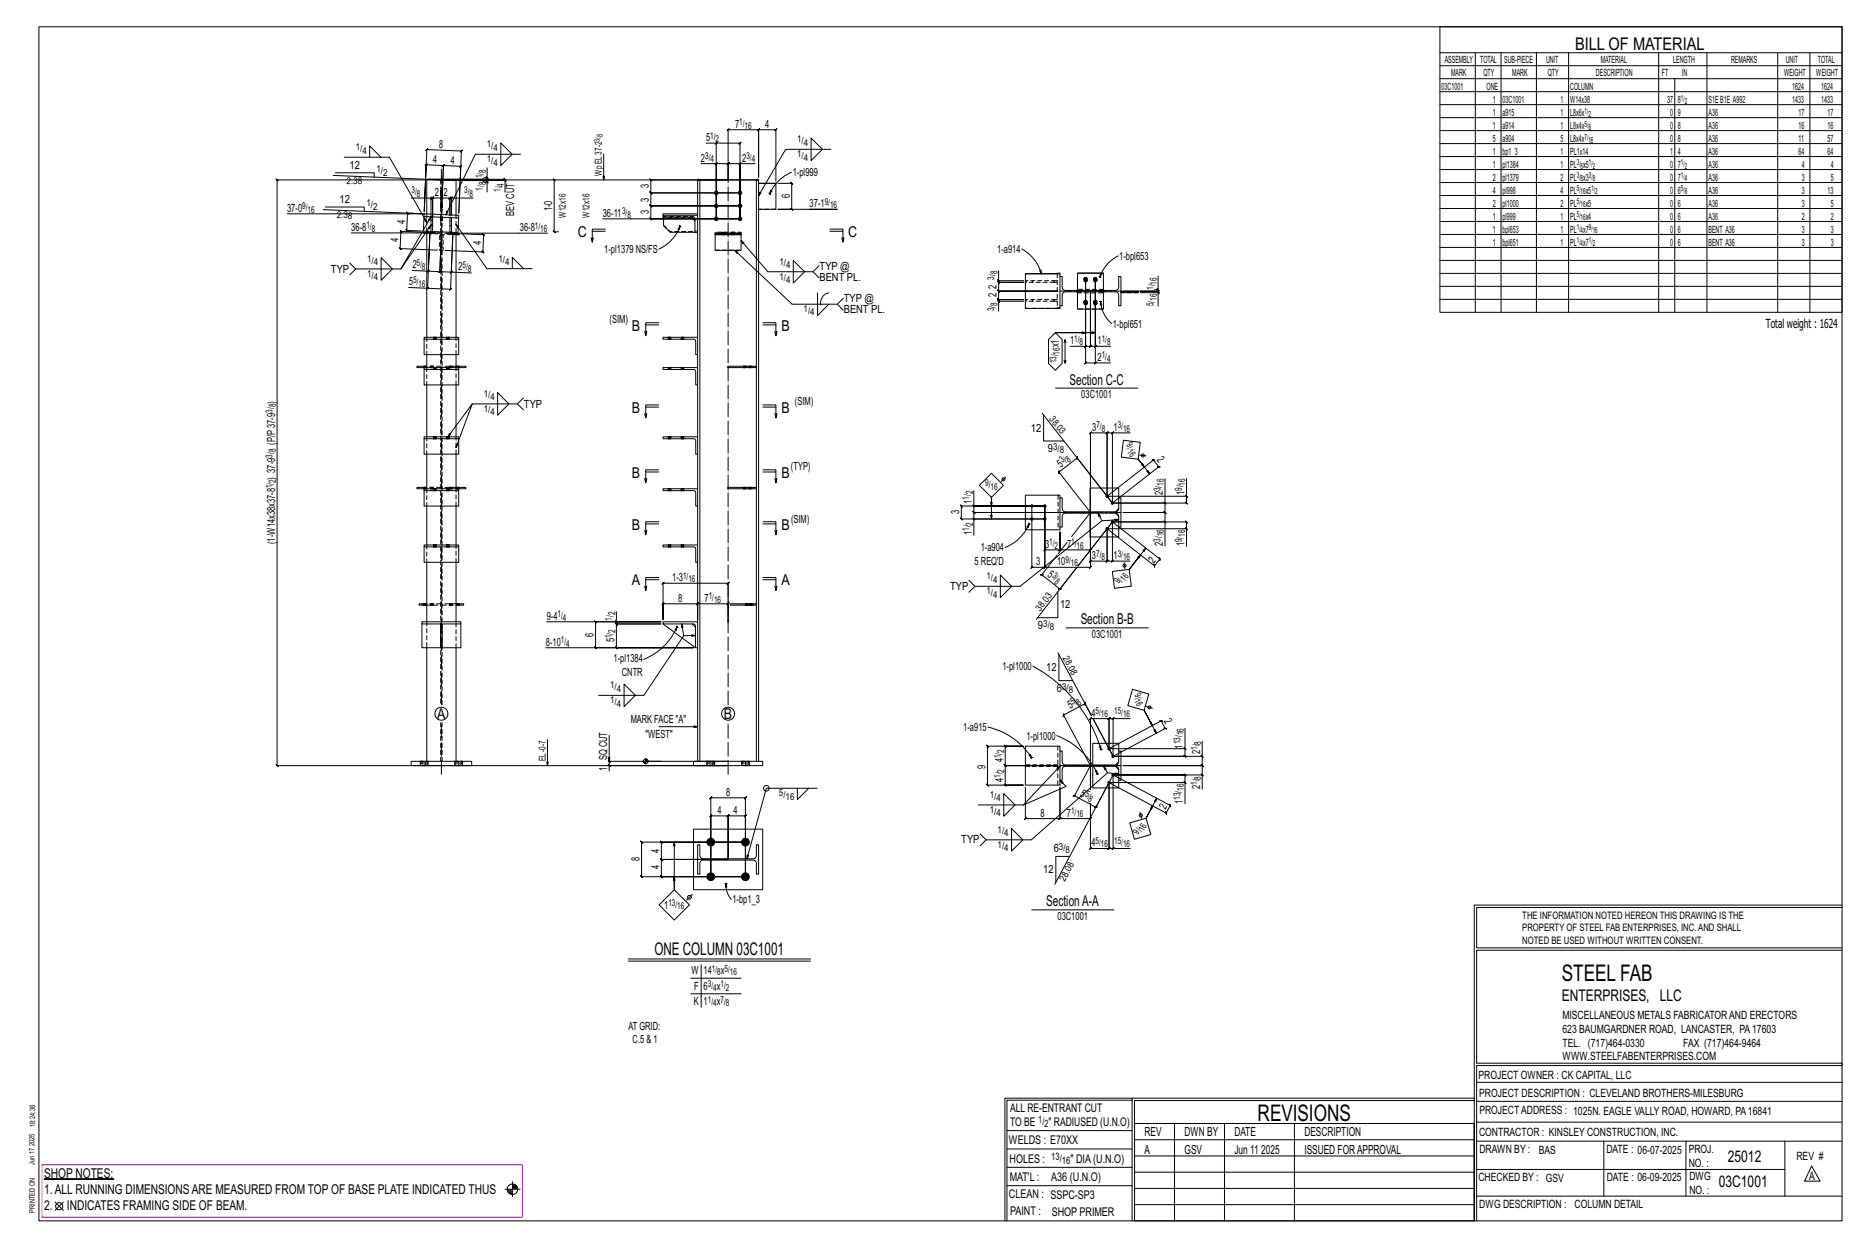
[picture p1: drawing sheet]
<svg xmlns="http://www.w3.org/2000/svg" width="914mm" height="610mm" viewBox="0 0 914 610" stroke-linecap="round" stroke-linejoin="round" font-family="sans-serif">
<g fill="#000" stroke="#000" stroke-width=".49">
<path d="M353 114h2zM358 114h2zM22 577h34z"/>
<circle cx="351" cy="94" r=".9"/>
<circle cx="362" cy="94" r=".9"/>
<circle cx="351" cy="107" r=".9"/>
<circle cx="351" cy="101" r=".9"/>
<circle cx="362" cy="101" r=".9"/>
<circle cx="362" cy="107" r=".9"/>
<circle cx="532" cy="137" r="1"/>
<circle cx="536" cy="137" r="1"/>
<circle cx="532" cy="148" r="1"/>
<circle cx="536" cy="148" r="1"/>
<circle cx="505" cy="254" r=".6"/>
<circle cx="505" cy="248" r=".6"/>
<circle cx="511" cy="248" r=".6"/>
<circle cx="511" cy="254" r=".6"/>
<circle cx="542" cy="243" r=".6"/>
<circle cx="542" cy="259" r=".6"/>
<circle cx="545" cy="246" r=".6"/>
<circle cx="545" cy="255" r=".6"/>
<circle cx="543" cy="366" r=".6"/>
<circle cx="545" cy="370" r=".6"/>
<circle cx="545" cy="379" r=".6"/>
<circle cx="543" cy="383" r=".6"/>
<circle cx="348" cy="412" r="1.9"/>
<circle cx="365" cy="412" r="1.9"/>
<circle cx="348" cy="429" r="1.9"/>
<circle cx="365" cy="429" r="1.9"/>
</g>
<g fill="none" stroke="#000" stroke-width=".49">
<path d="M19 13h883v584h-883zM705 13h197v140h-197zM705 26h197M705 32h197M705 39h197M722 26v127M735 26v127M752 26v127M768 26v127M812 26v127M820 39v114M836 26v127"/>
<path d="M870 26v127M886 26v127M705 45h197M705 51h197M705 58h197M169 77h22l18 32M181 77v-6l5 6M245 70l6 5-6 6zM255 75h-22l-15 30M296 75v13M346 70h5v37v-27h-8M350 71l1-1z"/>
<path d="M351 70h11v1l1-1h-1v37v-27h8M397 68l6 5-6 6zM407 73h-22l-14 23M705 64h197M705 70h197M705 77h197M163 86l53 2M164 85h19v2M201 97h10v9l-15 26 15-22-1 2v-1l1-1v3h1v-3M211 97h-1l1-1zM211 97h1h-1l1-1v1v9v-9h-1l1-1v1h4l1-1-1 1v8l1-24h1h-1h-8v-1l-1 1h1l-1 23 1-31-1 1 1-1 17 1h-1l1-1v1l-1 30 1-23-1 1 1-1h-9h1h-1l-1 24v-8l1-1-1 1h4l1-1-1 1v8v-8l1-1-1 1h1M216 95h.1"/>
<path d="M216 94h.1M216 100h.1M221 97l1-1zM232 97h-11v8M238 89l1 1zM238 86l1 1zM238 87v1l1 1-1-1h-20h20l1 1-1-1v1M238 82v5h-1l-1 1h-26h37v-1l1 1h-1M247 88l1 1zM247 94v-6h-23h12l1 1h1v5M271 88l1 1zM271 88v25l1 1-1-1h2"/>
<path d="M341 88h2v284M341 88h30v284M341 88v17M343 88h27v91M351 80l-1 1 1-1zM351 80h5v1l1-1h-1v8M356 88h-220h-1l1 1v-1v287l-1-1 1 1h220h-58v2M356 88h-37h-1l1 1v-1v6h-1l1 1v-1h43h-43h-1l1 1v-1v7l-1-1 1 1h43h-43l-1-1 1 1v6h-1l1 1v-1h43h-67M356 81v-18v1l1-1h-1h15v1l1-1h-1v24v-24v1l1-1h-1h9l-1 1 1-1v26M362 80h1l-1 1zM362 80h-6h1l-1 1v-1v8M370 88h1"/>
<path d="M371 90h9v12h-9M371 90h9M376 94l1 1M377 95h.1M377 93h1l-1 2zM381 90h7l-1-1 1 1v12h-1l1 1v-1h-7h29h-14M387 84a20 20 0 0 0-10 11M705 83h197M705 89h197M705 96h197M158 103l50 2h-67M159 101h19v2"/>
<path d="M172 114h44M206 114l-10-1 1 1-1-1v9l-1-1 1 1h18M207 105l-8-1 1 1-1-1v9v-1l1 1h-1h7M208 106l-1 7h4M208 105h17l-1 2-16-1zM209 105v-17h14v17M209 114h-2h2M209 113v52M209 114h.1M211 106h1v4h-1zM211 114h.1M212 114h.1"/>
<path d="M212 113l8 1M216 102h.1M216 108h.1M216 106h.1M216 114l-1 19 1-1-1 1h-5M216 114l-1 19 1-1-1 1h6M218 114h50M220 106h1v4h-1zM220 110v4h1v-4M221 115h.1M221 114h.1M223 115h.1"/>
<path d="M223 114h.1M223 114h2v1h-2M223 114v51M223 110l15 21h22M224 107v7h-3M226 114l11 1-1-1 1 1-1 8 1 1-1-1h-18M289 116l1 2M290 113h6M296 112h-6v6v-2M325 105h16v9h-1v-6v-1h-15zM325 107v3l3 4h12M332 110l1 1"/>
<path d="M333 111v1h-1zM333 111a20 20 0 0 1-10 11M333 111h.1M339 107l1 1M341 105h-16M341 114v51M350 114h13v1h-13zM350 114h13M350 115v7h13v-7M353 114h2M358 114h1M363 118l13 15h22l3-3"/>
<path d="M406 112h7v6v-2M406 113h7M412 116l1 2M705 102h197M705 108h197M705 115h197M171 129l3 3h22M174 132l-3 3M187 126l5 6-5 5zM202 132l8 1v-19l-1 27h-9M209 133l1-1zM220 134l1-1z"/>
<path d="M231 134l-10-1 1-19-1 28v-1l-1 1h1l-12-1M251 131v-5l5 5M360 122l28 27h22l3-3M388 127l6 6-6 5zM398 133l3 3M488 137l1 1zM489 132v5h12M489 137v1h-1l1 1v-1h12h-12h-1l1 1v-1v4h-1l1 1v-1h29h-29h-1l1 1v-1v5l-1-1 1 1h12h-12l-1-1 1 1M500 122a20 20 0 0 1 10 12M502 134h17M509 132h1v2zM519 135h1v6l2 1h25l1-1v-6h1v15h-1l-1-6-1-1h-25l-1 1v6h-1z"/>
<path d="M519 135v-1h-17v17h17v-1M527 134h13M538 135v1M538 136h1M539 134l-1 2zM547 125a18 18 0 0 0-9 11M567 135v7h-2h-15M705 121h197M705 127h197M705 134h197M209 142l1-1zM316 159h6"/>
<path d="M322 158h-6v6l1-2M373 158h7v6v-2M373 159h7M400 143v11l6-5M406 143a5 5 0 0 0-4 6M410 149l3 3M488 147l1 1zM501 147h-12v5M527 142h.1M527 143h.1M527 143v8h13v-8M527 142v-8h13v8"/>
<path d="M529 142h.1M529 143h.1M538 147l1 1M539 148v1zM539 148a16 16 0 0 0 5 10M539 148h.1M539 142h.1M539 143h.1M540 142h.1M540 143h.1M549 143h8h-8zM549 143h8"/>
<path d="M558 143h9v7M566 143l1 1zM566 141l1 1zM567 142v1l-1-1 1 1h-9h9l-1-1 1 1M705 140h197M705 146h197M208 179h.1M208 180h.1M208 165h17v1h-17zM208 180h17v1h-17zM208 166v8h17v-8M209 179h.1"/>
<path d="M209 180h.1M209 179h-5v1h4M209 174v6M211 179h.1M211 180h.1M212 179h.1M212 180h.1M212 165h.1M212 166h.1M213 165h.1M213 166h.1M213 180h.1"/>
<path d="M219 165h.1M219 166h.1M219 180h.1M220 165h.1M220 166h.1M220 180h.1M220 179h.1M221 179h.1M221 180h.1M223 179h5v1h-3M223 174v6M223 179h.1"/>
<path d="M223 180h.1M225 179h.1M225 180h.1M316 162v2M325 165h16v9v-7l-1-1h-15zM325 180h16v8v-6l-1-1h-15zM327 165h.1M327 166h.1M327 180h.1M328 165h.1M328 166h.1M328 180h.1"/>
<path d="M333 165h.1M333 166h.1M333 180h.1M335 165h.1M335 166h.1M335 180h.1M341 174v6M356 179h14v1h-14zM364 179h.1M364 180h.1M365 179h.1M365 180h.1"/>
<path d="M367 179h.1M367 180h.1M368 179h.1M368 180h.1M370 180v58M379 162l1 2M513 166l4-3 3 3v12l-3 3-4-3zM521 168v-2l1 2M521 176v2M521 166v12l1-2M524 169h7v-32v41l1-1-1 1h5M531 169h3l-1 1 1-1v-27v27l-1 1 1-1h2"/>
<path d="M531 163h-14h19M532 169l-1 1zM536 178l1-1zM537 169l-1 1zM544 169h-8v-32v41h8M208 181v7h17v-7M209 188v26M212 181h.1M213 181h.1M219 181h.1M220 181h.1M223 188v26"/>
<path d="M244 192l5 6-5 5zM253 198l3 3M256 195l-3 3h-22M316 199h6M322 198h-6v6l1-2M327 181h.1M328 181h.1M333 181h.1M335 181h.1M341 188v26M373 198h7v6v-2M373 199h7"/>
<path d="M517 190h40M208 214h17v1h-17zM208 215v7h17v-7M212 214h.1M212 215h.1M213 214h.1M213 215h.1M219 214h.1M219 215h.1M219 214l12-16-8 21M220 214h.1M220 215h.1"/>
<path d="M316 202v2M325 214h16v8v-6l-1-1h-15zM327 214h.1M327 215h.1M328 214h.1M328 215h.1M333 214h.1M333 215h.1M335 214h.1M335 215h.1M379 202l1 2M510 202l35 44"/>
<path d="M511 203v13h10M545 212v-1l-1 1zM545 212h-3v-1l-1 1h1v31l23-18h-1h1l2 3h1h-1l-22 18M550 215l8 1-1 9-8-1zM553 212h-8v34h25v-12M208 238h.1M208 239h.1M208 239h17v1h-17zM209 238h.1M209 239h.1M209 238h-5v1h4M209 222v17"/>
<path d="M211 238h.1M211 239h.1M212 238h.1M212 239h.1M213 239h.1M219 239h.1M220 239h.1M220 238h.1M221 238h.1M221 239h.1M223 238h5v1h-3M223 222v17"/>
<path d="M223 238h.1M223 239h.1M225 238h.1M225 239h.1M316 234v2M316 231h6M322 230h-6v6l1-2M325 239h16v9v-7l-1-1h-15zM327 239h.1M328 239h.1M333 239h.1M335 239h.1"/>
<path d="M341 222v17M356 238h14v1h-14zM364 238h.1M364 239h.1M365 238h.1M365 239h.1M367 238h.1M367 239h.1M368 238h.1M368 239h.1M370 239v56M373 230h7v6v-2"/>
<path d="M373 231h7M379 234l1 2M485 232l6 5-6 6-6-6zM492 233l-2 3M558 223h3M560 229l-3-4 6 7M581 234v9h-39v-31v-1l-1 1h1h-8v-1l-1 1h1v39M208 240v8h17v-8M209 248v19M212 240h.1M213 240h.1M219 240h.1"/>
<path d="M220 240h.1M223 248v19M316 259v3M316 256h6M322 255h-6v7l1-3M327 240h.1M328 240h.1M333 240h.1M335 240h.1M341 248v19M373 255h7v7v-3M373 256h7"/>
<path d="M379 259l1 3M476 253l1 1zM476 247l1 1zM477 240v8h34h-40l-1-1 1 1v6l-1-1 1 1h40h-34v8M477 248v3l-1-1 1 1h57M485 248v-5v11M503 256h1M504 256l-1 2zM504 256a21 21 0 0 1-12 12M504 256v1M505 248v30l1-1-1 1h6l1-1-1 1v-30M511 248v21v1l1-1h-1h8l-1 1 1-1v-9v9l-1 1 1-1h15l-1 1 1-1v-18v27v-1l-1 1h1h-23l1-1-1 1z"/>
<path d="M519 244h1v5l2 1h25l1-1v-5h1v14h-1l-1-6-1-1h-25l-1 2v5h-1zM519 244v-2h-17v17h17v-1M534 251v12h14v-5M534 251v24h-1l1-1v1h8h-1l1-1v1v-16h39v8M534 251h-57l-1-1 1 1v3M537 251l2 4M545 246l-18-22v-1v2v-1l-9 7v-1v2v-1l16 20-9 12M546 251l2 2M548 254l-9 1-40 32h-22l-3-3M548 244v-5h-14v11M548 249l-2 1M570 246l1 1z"/>
<path d="M570 255l1 1zM570 246v5v-1l1 1h-1h-20h20v-1l1 1h-1v4M580 242l1 1zM580 258l1 1zM581 243v3h-1l1 1v-1h-36M581 259v-4v1l-1-1h1h-36l-10 13 10-13h25v12M208 267h17v1h-17zM208 268v7h17v-7M209 275v29M212 267h.1M212 268h.1M213 267h.1"/>
<path d="M213 268h.1M219 267h.1M219 268h.1M220 267h.1M220 268h.1M223 275v29M325 267h16v8v-6l-1-1h-15zM327 267h.1M327 268h.1M328 267h.1M328 268h.1M333 267h.1"/>
<path d="M333 268h.1M335 267h.1M335 268h.1M341 275v29M517 272l-7 9h-1h2h-1l9 7h-1h2h-1l8-10-20 25M522 265l-4 6M535 268l-7 9M544 275l1-1zM545 280l8-1 1 8-8 1zM545 275h-3v-1l-1 1h1v-16l23 18v1v-2v1l3-4v1v-1l-23-18v20h8M550 275l1 3M561 268l-8 11 5-8"/>
<path d="M207 295h.1M207 296h.1M208 295h.1M208 296h.1M209 295h-4v1h4M211 295h.1M211 296h.1M212 295h.1M212 296h.1M220 295h.1M220 296h.1M221 295h.1"/>
<path d="M221 296h.1M223 295h4v1h-4M224 295h.1M224 296h.1M225 295h.1M225 296h.1M302 299v5h22h-56M316 287v2M316 284h6M322 283h-6v6l1-2M325 285l-1 1 1-1h31v1l1-1h-1v19v-9h1l-1 1v-1h-15h1l-1 1v-1v8v-8h1l-1 1v-1h-16l-1 1 1-1v8zM358 295h12v1h-12z"/>
<path d="M365 295h.1M365 296h.1M366 295h.1M366 296h.1M367 295h.1M367 296h.1M368 295h.1M368 296h.1M370 296v76M373 283h7v6v-2M373 284h7M379 287l1 2"/>
<path d="M477 287l-3 3M490 281l5 6-5 5zM518 290v12h-10M207 304h19v1h-19zM207 305v12h19v-12M209 317v55M216 305v12zM223 317v55M301 304l1 1zM302 304v1h-1l1 1v-1h22h-22h-1l1 1v-1v12l-1-1 1 1h37h-72M324 304h-32h-1l1 1v-1v13l-1-1 1 1h47M325 304h16v13h-1v-11l-15-1z"/>
<path d="M325 305l15 12M331 306v1M331 307v1h-1zM331 307a30 30 0 0 1-16 16M331 307h1M334 305l1 6h5M335 311l-20 29h-22M339 305l1 2M341 317v55M518 319l16 31-3-6v1v-1l-10 6v-1l-1 2 1-1 13 25-8 14-1 1 2-1h-1l10 6h1h-1l7-12M522 307h40M305 335l6 5-6 6z"/>
<path d="M506 326a69 69 0 0 1 33 41M518 320v13h7M554 337l8 3-2 8-8-3zM298 360v12M323 356h18M484 356a34 34 0 0 1 21 15M517 360a36 36 0 0 1 20 19M545 352v-1l-1 1zM545 352h-2v-1l-1 1h1v14l25-13v-1l1 1h-1l2 3 1 1-1-1-25 14-10-18 10 18v-18h8M561 346l3 1M564 355l-4-7 6 11M580 356v10h-37v-14v-1l-1 1h1h-9v-1l-1 1h1v34v-11"/>
<path d="M201 372h30v3h-30zM206 372h.1M206 375h.1M210 372h.1M210 375h.1M223 372h.1M223 375h.1M226 372h.1M226 375h.1M268 362v13M298 374l1 1zM315 372h9"/>
<path d="M315 373h1M316 374h.1M316 371v3M316 372h1M316 371h1M339 372h34v3h-34zM346 372h.1M346 375h.1M350 372h.1M350 375h.1M356 372h-58l1 1-1-1v3M363 372h.1"/>
<path d="M363 375h.1M367 372h.1M367 375h.1M483 365h18h-9l1 1-1-1v10v-1l1 1h-1h26h-26v-1l1 1h-1v9l1 1-1-1h9h-18l1 1-1-1v-19l1 1zM504 370v-1l1 2zM505 371h-1M506 371h-1M519 367h1v6l2 1h25l1-1v-6h1v15h-1l-1-6-1-1h-25l-1 1v6h-1zM519 367v-2h-17v19h17v-2l3 3-21 9M519 375l-18 19M535 375v10h13v-3M536 377h1v2z"/>
<path d="M537 379h.1M538 379h-1M538 365h1v2zM538 367h1M539 367h1M540 375l2 3-37 33h-22l-3-3M542 378l6 1M545 379l28 15v-1v2v-1l-2 4v-1v1l-28-15h37v10M545 379v36h8M545 379l-29 54M546 375l2 1M548 367v-3h-13v10"/>
<path d="M548 373l-2 1M580 366l1 1zM588 379l1 1zM588 370l1 1zM588 370v5v-1l1 1h-1h-38h38v-1l1 1h-1v4M588 363v7h-43h35l1 1-1-1v-4M348 390l-1 1 1-1h17l-1 1 1-1v39v-30l-1 1 1-1h-9h1l-1 1v-1v21v-21h1l-1 1v-1h-8l-1 1 1-1v30zM390 386v5l6-5M400 386h-25l-9 34M479 394h22M491 388l6 6-6 5zM543 383v32l-1 1 1-1h-9l-1 1 1-1v-22v8v-1l-1 1h1h-15v-1l-1 1h1v-16v16v-1l-1 1h1h-17v-1l-1 1h1v-16"/>
<path d="M543 383v32l-1 1 1-1h2M558 397l1 3M566 391l-5 9 3-6M580 382l1 1zM580 383v-4l1 1-1-1h-35h43v7M314 412h51h-41h-1l1 1v-1v8h-1l1 1v-1h32h-32h-1l1 1v-1v9l-1-1 1 1h41h-51h1l-1-1v1v-17l1 1zM330 412v23v-6M339 406h34v29h-34zM341 413h2v6l1 1h25l1-1v-6h1v15h-1v-6l-1-1h-25l-1 1v6h-2zM483 411l-3 3M495 405l6 6-6 5zM524 419h-7v13"/>
<path d="M545 415l-1 1zM553 403l8-3 2 8-8 3zM339 438l-3 2M355 432h.1M355 432l1 2h-1zM355 432a11 11 0 0 0 3 8M355 432h1M323 443l7-8 7 8-7 7zM505 445h40M722 443v154M722 443h180M902 444h-179v20h179"/>
<path d="M308 469h89M308 470h89M338 479h25M343 472v21M902 465h-179v55h179v1h-179v76M338 486h25M554 538h-61v59M554 537h168M722 538h-167v13M723 539h179M723 530h179M493 553h61"/>
<path d="M555 550h167v47h-167zM555 558h167M575 550v47M599 550v47M634 550v47M723 549h179M723 558h179M785 558v27M825 558v27M874 558v27M251 578v8M251 580h1"/>
<path d="M493 571h61M493 562h61M555 573h167M555 566h167M723 572h151M887 570l4 8h-8zM27 588l4 4M31 588l-4 4M247 582h8M248 582h3M248 583h3M249 583h2"/>
<path d="M249 584h2M251 581h2M251 580h2M492 597v-60h62v60M493 580h61M555 589h167M555 581h167M723 585h179"/>
<circle cx="491" cy="235" r=".7"/>
<circle cx="559" cy="223" r=".7"/>
<circle cx="550" cy="277" r=".7"/>
<circle cx="216" cy="349" r="3"/>
<circle cx="356" cy="349" r="3"/>
<circle cx="563" cy="346" r=".7"/>
<circle cx="316" cy="372" r="1.2"/>
<circle cx="375" cy="386" r="1.4"/>
<circle cx="558" cy="399" r=".7"/>
<circle cx="337" cy="439" r=".9"/>
<circle cx="29" cy="590" r="1.8"/>
<circle cx="251" cy="582" r="2.6"/>
</g>
<path d="M21 570h235v26h-235z" fill="none" stroke="#f0f" stroke-width=".5"/>
<g fill="none" stroke="#000" stroke-width=".49" stroke-dasharray="2 1.4">
<path d="M216 94v1zM216 95h.1M216 94h.1M216 88v257M216 100h.1M343 88h.1M370 88h.1M209 105v8M209 114l6 1v7h1M209 114h.1M210 114h-1M210 114h1h-1"/>
<path d="M210 114h.1M211 114h.1M211 113h1M211 108h1M211 114h1M216 101h.1M216 102h.1M216 101v-1M216 107h.1M216 108h.1M216 115l-1-1h-6M216 106h.1"/>
<path d="M216 107v-1M220 114h1M220 108h1M221 114v1M221 114h.1M221 115l1-1-1 1M222 114v1M223 114h.1M223 115h.1M223 115v-1M223 114v-9M223 114h-6l-1 1"/>
<path d="M325 106h14l1 1v1M325 110l3 3h12M339 107h-14M339 107v-1h-14M341 113h-1M350 114h.1M353 115h1M353 114h.1M353 114h1M353 115v-1M353 114v1v-1M354 115v-1"/>
<path d="M354 114h.1M354 114h-1M354 114v1h-1M354 115h1M354 114h1M354 114v1M355 115h-1M355 114h-2M355 114v1M355 114h.1M355 114v1v-1M355 114h-1"/>
<path d="M358 115h1M358 114h.1M358 114h1M358 115v-1M358 114v1v-1M359 114v1h-1M359 115h1M359 114h.1M359 114h1M359 114h-1M359 114v1M359 115h.1"/>
<path d="M360 114v1M360 114h.1M360 114l-1 1v-1M360 114h-1M363 115h-13M363 114h-13M380 102h-9M216 122h1v-7h6M350 122h13M502 137h14v1h-14zM505 138v-1M516 138h2"/>
<path d="M518 134l-1 17M518 137h-2M531 137a.9 .9 0 0 1 0-1 .9 .9 0 0 1 1 1M532 137a.9 .9 0 0 1-1 1 .9 .9 0 0 1 0-1M535 137a.9 .9 0 0 1 1-1 .9 .9 0 0 1 1 1M537 137a.9 .9 0 0 1-1 1 .9 .9 0 0 1-1-1M502 147h14h-14zM505 147h.1M516 147h2M517 151h-15M518 147h-2M519 151h-1"/>
<path d="M527 142h.1M527 142v1M527 143h.1M527 143v-1M527 143h13M528 142v1zM528 143v-1M528 143l1-1M528 142h.1M529 143v-1M529 143h.1M531 148a.9 .9 0 0 1 0-1 .9 .9 0 0 1 1 1"/>
<path d="M532 148a.9 .9 0 0 1-1 1 .9 .9 0 0 1 0-1M535 148a.9 .9 0 0 1 1-1 .9 .9 0 0 1 1 1M537 148a.9 .9 0 0 1-1 1 .9 .9 0 0 1-1-1M539 142h.1M539 142v1M539 143h.1M539 143v-1M539 142l1 1zM540 143v-1M540 142h.1M540 151h-13M540 143h.1"/>
<path d="M540 142h-13M557 143h-8M208 179v1M208 179h.1M208 179v1zM208 180h.1M209 179v1M209 179h.1M209 180h.1M209 180v-1M209 165v9M209 180v8"/>
<path d="M211 179v1M211 179h.1M211 179l1 1zM211 180h.1M212 179v1M212 179h.1M212 180h.1M212 180v-1M212 165v1M212 165h.1M212 180v1M213 165l-1 1"/>
<path d="M213 180l-1 1M213 165v1zM213 166h.1M213 180v1zM213 165v1M213 180v1M213 165h.1M213 180h.1M213 166v-1M216 179h-7M219 165v1M219 165h.1"/>
<path d="M219 180v1M219 180h.1M219 165v1zM219 166h.1M219 180v1zM220 165v1M220 180v1M220 165h.1M220 180h.1M220 166h.1M220 166v-1M220 179v1"/>
<path d="M220 179h.1M221 179v1zM221 179l-1 1M221 180h-1M221 179v1M221 179h.1M221 180h.1M221 180v-1M223 179h-7M223 174v-9M223 179v1M223 179h.1"/>
<path d="M224 179l-1 1M224 179v1zM224 179v1M224 180h.1M225 179h.1M225 180h.1M225 180v-1M327 165v1M327 165h.1M327 180v1M327 180h.1M328 165l-1 1"/>
<path d="M328 180l-1 1M328 165v1zM328 166h.1M328 180v1zM328 165v1M328 180v1M328 165h.1M328 180h.1M328 166v-1M333 165v1M333 165h1M333 180v1"/>
<path d="M333 180h1M334 165l-1 1M334 180l-1 1M334 165v1M334 180v1M334 165v1zM334 166h.1M334 180v1zM335 165v1M335 180v1M335 165h.1M335 180h.1"/>
<path d="M335 166h.1M335 166v-1M364 179v1M364 179h.1M365 179v1zM365 179l-1 1M365 180h-1M365 179v1M365 179h.1M365 180h.1M365 180v-1M367 179v1"/>
<path d="M367 179h.1M367 179v1zM367 180h.1M368 179v1M368 179h.1M368 180h.1M368 180v-1M369 179v1M213 181h.1M213 181v-1M219 181h.1M220 181h.1"/>
<path d="M220 181v-1M223 188v-8M328 181h.1M328 181v-1M334 181h.1M335 181h.1M335 181v-1M209 214v8M212 214v1M212 214h.1M213 214l-1 1M213 214v1z"/>
<path d="M213 215h.1M213 214v1M213 214h.1M213 215v-1M219 214v1M219 214h.1M219 214v1zM219 215h.1M220 214v1M220 214h.1M220 215h.1M220 215v-1"/>
<path d="M327 214v1M327 214h.1M328 214l-1 1M328 214v1zM328 215h.1M328 214v1M328 214h.1M328 215v-1M333 214v1M333 214h1M334 214l-1 1M334 214v1"/>
<path d="M334 214v1zM334 215h.1M335 214v1M335 214h.1M335 215h.1M335 215v-1M208 238v1M208 238h.1M208 238v1zM208 239h.1M209 238v1M209 238h.1"/>
<path d="M209 239h.1M209 239v-1M209 239v9M211 238v1M211 238h.1M211 238l1 1zM211 239h.1M212 238v1M212 238h.1M212 239h.1M212 239v-1M212 239v1"/>
<path d="M213 239l-1 1M213 239v1zM213 239v1M213 239h.1M216 238h-7M219 239v1M219 239h.1M219 239v1zM220 239v1M220 239h.1M220 238v1M220 238h.1"/>
<path d="M221 238v1zM221 238l-1 1M221 239h-1M221 238v1M221 238h.1M221 239h.1M221 239v-1M223 238h-7M223 222v-8M223 238v1M223 238h.1M224 238l-1 1"/>
<path d="M224 238v1zM224 238v1M224 239h.1M225 238h.1M225 239h.1M225 239v-1M327 239v1M327 239h.1M328 239l-1 1M328 239v1zM328 239v1M328 239h.1"/>
<path d="M333 239v1M333 239h1M334 239l-1 1M334 239v1M334 239v1zM335 239v1M335 239h.1M364 238v1M364 238h.1M365 238v1zM365 238l-1 1M365 239h-1"/>
<path d="M365 238v1M365 238h.1M365 239h.1M365 239v-1M367 238v1M367 238h.1M367 238v1zM367 239h.1M368 238v1M368 238h.1M368 239h.1M368 239v-1"/>
<path d="M369 238v1M213 240h.1M213 240v-1M219 240h.1M220 240h.1M220 240v-1M223 248v-9M328 240h.1M328 240v-1M334 240h.1M335 240h.1M335 240v-1"/>
<path d="M518 242v17M209 267v8M212 267v1M212 267h.1M213 267l-1 1M213 267v1zM213 268h.1M213 267v1M213 267h.1M213 268v-1M219 267v1M219 267h.1"/>
<path d="M219 267v1zM219 268h.1M220 267v1M220 267h.1M220 268h.1M220 268v-1M223 275v-8M327 267v1M327 267h.1M328 267l-1 1M328 267v1zM328 268h.1"/>
<path d="M328 267v1M328 267h.1M328 268v-1M333 267v1M333 267h1M334 267l-1 1M334 267v1M334 267v1zM334 268h.1M335 267v1M335 267h.1M335 268h.1"/>
<path d="M335 268v-1M207 295h.1M207 295v1M207 296h.1M207 296v-1M208 295v1zM208 296v-1M208 295h.1M208 296h.1M209 296h7M211 295h.1M211 295v1"/>
<path d="M211 296h.1M211 296v-1M211 295l1 1zM212 296v-1M212 295h.1M212 296h.1M216 295h-7M216 296h7M220 295h.1M220 295v1M220 296h.1M220 296v-1"/>
<path d="M220 295l1 1zM221 296v-1M221 295h.1M221 296h.1M223 295h-7M224 295h.1M224 295v1M224 296h.1M224 296v-1M224 295v1zM224 296l1-1M224 295h1"/>
<path d="M225 296v-1M225 296h.1M365 295h.1M365 295v1M365 296h.1M365 296v-1M365 295l1 1zM366 296v-1M366 295h.1M366 296h.1M367 295h.1M367 295v1"/>
<path d="M367 296h.1M367 296v-1M367 295l1 1zM368 296v-1M368 295h.1M368 296h.1M369 295v1M209 304v13M216 307h.1M223 317v-13M216 354v18M216 345v-257"/>
<path d="M206 372v3M206 372h.1M207 372h-1v3M208 372v3zM208 372h-1v3h-1M208 375h-1M208 372h1v3h-1M209 372v3M209 372h1M210 375h-1M210 375v-3M216 372v-18"/>
<path d="M223 372v3M223 372h.1M224 372h-1v3M225 372v3zM225 372h-1v3h-1M225 375h-1M225 372h1v3h-1M226 372v3M226 372h.1M226 375h.1M226 375v-3M346 372v3"/>
<path d="M346 372h.1M347 372h-1v3M347 372v3h-1M348 372h1v3h-1zM348 372h-1v3M348 375h-1M349 372v3M349 372h1v3h-1M350 372h.1M350 375h.1M350 375v-3M363 372v3"/>
<path d="M363 372h.1M364 372h-1v3M364 372v3h-1M365 372h1v3h-1zM365 372h-1v3M365 375h-1M366 372v3M366 372h1v3h-1M367 372h.1M367 375h.1M367 375v-3M502 375h14v-1h-14"/>
<path d="M516 375h2M518 365v19M518 374h-2"/>
</g>
<path d="M216 345v-263M356 345v-263M216 379v-25M356 379v-25" fill="none" stroke="#000" stroke-width=".49" stroke-dasharray="6.8 1 0 1"/>
<path d="M519 142h30M549 251h-30M519 375h30z" fill="none" stroke="#000" stroke-width=".49" stroke-dasharray="5.8 1 1 1"/>
<g font-size="11.2">
<text x="764" y="480">STEEL FAB</text>
<text x="616" y="548">REVISIONS</text>
</g>
<g font-size="8.6">
<text x="771" y="24">BILL OF MATERIAL</text>
<text x="320" y="467">ONE COLUMN 03C1001</text>
</g>
<g font-size="7.9">
<text x="765" y="490">ENTERPRISES, LLC</text>
<text x="846" y="569">25012</text>
<text x="841" y="581">03C1001</text>
</g>
<g font-size="7.3">
<text x="283" y="116">C</text>
<text x="415" y="116">C</text>
<text x="309" y="162">B</text>
<text x="383" y="162">B</text>
<text x="524" y="188">Section C-C</text>
<text x="309" y="202">B</text>
<text x="383" y="202">B</text>
<text x="309" y="234">B</text>
<text x="383" y="234">B</text>
<text x="309" y="259">B</text>
<text x="383" y="259">B</text>
<text x="309" y="286">A</text>
<text x="383" y="286">A</text>
<text x="529" y="305">Section B-B</text>
<text x="214" y="352">A</text>
<text x="354" y="352">B</text>
<text x="512" y="443">SectionA-A</text>
</g>
<g font-size="6.6">
<text x="22" y="576">SHOP NOTES:</text>
<text x="22" y="584">1.ALL RUNNING DIMENSIONSARE MEASURED FROM TOP OF BASE PLATE INDICATED THUS</text>
<text x="22" y="592">2.</text>
<text x="33" y="592">INDICATES FRAMING SIDE OF BEAM.</text>
</g>
<g font-size="6.1">
<text x="864" y="161">Total weight : 1624</text>
<text x="560" y="556">REV</text>
<text x="580" y="556">DWN BY</text>
<text x="604" y="556">DATE</text>
<text x="639" y="556">DESCRIPTION</text>
<text x="560" y="564">A</text>
<text x="580" y="564">GSV</text>
<text x="604" y="564">Jun 11</text>
<text x="617" y="564">2025</text>
<text x="639" y="564">ISSUED FORAPPROVAL</text>
</g>
<g font-size="5.9">
<text x="494" y="560">WELDS : E70XX</text>
<text x="494" y="569">HOLES :</text>
<text x="524" y="569">&quot; DIA(U.N.O)</text>
<text x="494" y="578">MAT'L :</text>
<text x="515" y="578">A36 (U.N.O)</text>
<text x="494" y="586">CLEAN : SSPC-SP3</text>
<text x="495" y="595">PAINT :</text>
<text x="515" y="595">SHOP PRIMER</text>
</g>
<g font-size="5.8">
<text x="494" y="544">ALL RE-ENTRANT CUT</text>
<text x="494" y="551">TO BE</text>
<text x="513" y="551">&quot; RADIUSED (U.N.O)</text>
</g>
<g font-size="5.6">
<text x="765" y="499">MISCELLANEOUS METALS FABRICATORAND ERECTORS</text>
<text x="765" y="505">623 BAUMGARDNER ROAD, LANCASTER, PA17603</text>
<text x="765" y="512">TEL. (717)464-0330</text>
<text x="824" y="512">FAX (717)464-9464</text>
<text x="765" y="519">WWW.STEELFABENTERPRISES.COM</text>
<text x="724" y="528">PROJECT OWNER : CK CAPITAL, LLC</text>
<text x="724" y="537">PROJECT DESCRIPTION : CLEVELAND BROTHERS-MILESBURG</text>
<text x="724" y="545">PROJECTADDRESS : 1025N. EAGLE VALLY ROAD, HOWARD, PA16841</text>
<text x="724" y="556">CONTRACTOR : KINSLEY CONSTRUCTION, INC.</text>
<text x="724" y="564">DRAWN BY :</text>
<text x="753" y="564">BAS</text>
<text x="786" y="564">DATE : 06-07-2025</text>
<text x="827" y="564">PROJ.</text>
<text x="879" y="568">REV #</text>
<text x="827" y="571">NO. :</text>
<text x="724" y="578">CHECKED BY : GSV</text>
<text x="787" y="578">DATE : 06-09-2025</text>
<text x="827" y="578">DWG</text>
<text x="886" y="578">A</text>
<text x="827" y="584">NO. :</text>
<text x="724" y="591">DWG DESCRIPTION : COLUMN DETAIL</text>
</g>
<g font-size="5.5">
<text x="360" y="62">7</text>
<text x="375" y="62">4</text>
<text x="346" y="69">5</text>
<text x="215" y="72" transform="rotate(2 215 72)">8</text>
<text x="171" y="82">12</text>
<text x="212" y="80" transform="rotate(2 212 80)">4</text>
<text x="221" y="80" transform="rotate(2 221 80)">4</text>
<text x="343" y="79">2</text>
<text x="363" y="79">2</text>
<text x="388" y="86">1-pl999</text>
<text x="213" y="96">2</text>
<text x="217" y="96">2</text>
<text x="318" y="92" transform="rotate(-90 318 92)">3</text>
<text x="166" y="99">12</text>
<text x="318" y="99" transform="rotate(-90 318 99)">3</text>
<text x="387" y="97" transform="rotate(-90 387 97)">6</text>
<text x="396" y="101">37-1</text>
<text x="141" y="104">37-0</text>
<text x="252" y="106" transform="rotate(-90 252 106)">BEV CUT</text>
<text x="270" y="103" transform="rotate(-90 270 103)">1-0</text>
<text x="295" y="106">36-11</text>
<text x="318" y="105" transform="rotate(-90 318 105)">3</text>
<text x="172" y="113">36-8</text>
<text x="198" y="109" transform="rotate(-88 198 109)">4</text>
<text x="254" y="113">36-8</text>
<text x="195" y="118" transform="rotate(-88 195 118)">4</text>
<text x="236" y="120" transform="rotate(-88 236 120)">4</text>
<text x="296" y="124">1-pl1379 NS/FS</text>
<text x="488" y="124">1-a914</text>
<text x="202" y="131" transform="rotate(2 202 131)">2</text>
<text x="401" y="132">TYP @</text>
<text x="548" y="127">1-bpl653</text>
<text x="162" y="133">TYP</text>
<text x="224" y="132" transform="rotate(2 224 132)">2</text>
<text x="401" y="137">BENT PL.</text>
<text x="200" y="140" transform="rotate(2 200 140)">5</text>
<text x="488" y="141" transform="rotate(-90 488 141)">2</text>
<text x="413" y="148">TYP @</text>
<text x="488" y="146" transform="rotate(-90 488 146)">2</text>
<text x="413" y="153">BENT PL.</text>
<text x="298" y="158">(SIM)</text>
<text x="545" y="160">1-bpl651</text>
<text x="518" y="170" transform="rotate(-90 518 170)">x1</text>
<text x="524" y="168">1</text>
<text x="537" y="168">1</text>
<text x="537" y="177">2</text>
<text x="135" y="198" transform="rotate(-90 135 198)">)</text>
<text x="529" y="195">03C1001</text>
<text x="256" y="199">TYP</text>
<text x="389" y="198">(SIM)</text>
<text x="505" y="211">12</text>
<text x="535" y="211">3</text>
<text x="545" y="211">1</text>
<text x="135" y="218" transform="rotate(-90 135 218)">(P/P37-9</text>
<text x="513" y="221">9</text>
<text x="566" y="225" transform="rotate(52 566 225)">2</text>
<text x="387" y="230">(TYP)</text>
<text x="519" y="229" transform="rotate(-38 519 229)">5</text>
<text x="135" y="235" transform="rotate(-90 135 235)">) 37-9</text>
<text x="569" y="242" transform="rotate(-90 569 242)">2</text>
<text x="580" y="242" transform="rotate(-90 580 242)">1</text>
<text x="470" y="252" transform="rotate(-90 470 252)">3</text>
<text x="476" y="247" transform="rotate(-90 476 247)">1</text>
<text x="387" y="256">(SIM)</text>
<text x="476" y="262" transform="rotate(-90 476 262)">1</text>
<text x="135" y="266" transform="rotate(-90 135 266)">(1-W14x38x37-8</text>
<text x="480" y="270">1-a904</text>
<text x="512" y="268">3</text>
<text x="522" y="268">7</text>
<text x="569" y="267" transform="rotate(-90 569 267)">2</text>
<text x="580" y="267" transform="rotate(-90 580 267)">1</text>
<text x="535" y="274">3</text>
<text x="545" y="274">1</text>
<text x="565" y="276" transform="rotate(-52 565 276)">2</text>
<text x="477" y="276">5 REQ'D</text>
<text x="507" y="277">3</text>
<text x="513" y="282" transform="rotate(38 513 282)">5</text>
<text x="517" y="277">10</text>
<text x="329" y="284">1-3</text>
<text x="465" y="289">TYP</text>
<text x="332" y="294">8</text>
<text x="345" y="294">7</text>
<text x="519" y="298">12</text>
<text x="268" y="303">9-4</text>
<text x="291" y="312" transform="rotate(-90 291 312)">6</text>
<text x="508" y="308">9</text>
<text x="267" y="316">8-10</text>
<text x="301" y="314" transform="rotate(-90 301 314)">5</text>
<text x="535" y="312">03C1001</text>
<text x="300" y="324">1-pl1384</text>
<text x="491" y="328">1-pl1000</text>
<text x="512" y="328">12</text>
<text x="304" y="331">CNTR</text>
<text x="517" y="339">6</text>
<text x="524" y="347" transform="rotate(-28 524 347)">5</text>
<text x="309" y="353">MARK FACE &quot;A&quot;</text>
<text x="534" y="351">4</text>
<text x="570" y="353" transform="rotate(62 570 353)">2</text>
<text x="472" y="358">1-a915</text>
<text x="316" y="361">&quot;WEST&quot;</text>
<text x="502" y="362">1-pl1000</text>
<text x="297" y="372" transform="rotate(-90 297 372)">SQ CUT</text>
<text x="579" y="366" transform="rotate(-90 579 366)">1</text>
<text x="588" y="369" transform="rotate(-90 588 369)">2</text>
<text x="297" y="377" transform="rotate(-90 297 377)">1</text>
<text x="482" y="376" transform="rotate(-90 482 376)">9</text>
<text x="491" y="373" transform="rotate(-90 491 373)">4</text>
<text x="491" y="383" transform="rotate(-90 491 383)">4</text>
<text x="355" y="389">8</text>
<text x="528" y="390" transform="rotate(28 528 390)">5</text>
<text x="588" y="386" transform="rotate(-90 588 386)">2</text>
<text x="579" y="393" transform="rotate(-90 579 393)">1</text>
<text x="351" y="398">4</text>
<text x="359" y="398">4</text>
<text x="509" y="400">8</text>
<text x="522" y="400">7</text>
<text x="571" y="396" transform="rotate(-62 571 396)">2</text>
<text x="471" y="413">TYP</text>
<text x="323" y="417" transform="rotate(-90 323 417)">4</text>
<text x="516" y="417">6</text>
<text x="534" y="414">4</text>
<text x="313" y="421" transform="rotate(-90 313 421)">8</text>
<text x="323" y="425" transform="rotate(-90 323 425)">4</text>
<text x="511" y="427">12</text>
<text x="359" y="442">1-bp1_3</text>
<text x="325" y="444">1</text>
<text x="518" y="450">03C1001</text>
<text x="339" y="477">W</text>
<text x="344" y="477">14</text>
<text x="353" y="477">x</text>
<text x="340" y="484">F</text>
<text x="344" y="484">6</text>
<text x="351" y="484">x</text>
<text x="340" y="492">K</text>
<text x="344" y="492">1</text>
<text x="351" y="492">x</text>
<text x="308" y="504">AT GRID:</text>
<text x="310" y="511">C.5 &amp; 1</text>
</g>
<g font-size="5">
<text x="745" y="450">THE INFORMATION NOTED HEREON THIS DRAWING IS THE</text>
<text x="745" y="456">PROPERTY OF STEEL FAB ENTERPRISES, INC.AND SHALL</text>
<text x="745" y="462">NOTED BE USED WITHOUT WRITTEN CONSENT.</text>
<text x="508" y="550">1/</text>
<text x="511" y="551">2</text>
<text x="515" y="568">13/</text>
<text x="520" y="570">16</text>
</g>
<g font-size="4.9">
<text x="707" y="31">ASSEMBLY</text>
<text x="725" y="31">TOTAL</text>
<text x="736" y="31">SUB-PIECE</text>
<text x="757" y="31">UNIT</text>
<text x="784" y="31">MATERIAL</text>
<text x="819" y="31">LENGTH</text>
<text x="847" y="31">REMARKS</text>
<text x="874" y="31">UNIT</text>
<text x="890" y="31">TOTAL</text>
<text x="710" y="37">MARK</text>
<text x="726" y="37">QTY</text>
<text x="740" y="37">MARK</text>
<text x="758" y="37">QTY</text>
<text x="781" y="37">DESCRIPTION</text>
<text x="814" y="37">FT</text>
<text x="823" y="37">IN</text>
<text x="873" y="37">WEIGHT</text>
<text x="889" y="37">WEIGHT</text>
<text x="706" y="44">03C1001</text>
<text x="728" y="44">ONE</text>
<text x="769" y="44">COLUMN</text>
<text x="877" y="44">1624</text>
<text x="891" y="44">1624</text>
<text x="731" y="50">1</text>
<text x="736" y="50">03C1001</text>
<text x="764" y="50">1</text>
<text x="769" y="50">W14x38</text>
<text x="816" y="50">37</text>
<text x="821" y="50">8</text>
<text x="836" y="50">S1EB1E A992</text>
<text x="877" y="50">1433</text>
<text x="891" y="50">1433</text>
<text x="731" y="57">1</text>
<text x="736" y="57">a915</text>
<text x="764" y="57">1</text>
<text x="769" y="57">L8x6x</text>
<text x="818" y="57">0</text>
<text x="821" y="57">9</text>
<text x="836" y="57">A36</text>
<text x="880" y="57">17</text>
<text x="895" y="57">17</text>
<text x="731" y="63">1</text>
<text x="736" y="63">a914</text>
<text x="764" y="63">1</text>
<text x="769" y="63">L8x4x</text>
<text x="818" y="63">0</text>
<text x="821" y="63">8</text>
<text x="836" y="63">A36</text>
<text x="880" y="63">16</text>
<text x="895" y="63">16</text>
<text x="731" y="69">5</text>
<text x="736" y="69">a904</text>
<text x="764" y="69">5</text>
<text x="769" y="69">L8x4x</text>
<text x="818" y="69">0</text>
<text x="821" y="69">8</text>
<text x="836" y="69">A36</text>
<text x="880" y="69">11</text>
<text x="895" y="69">57</text>
<text x="731" y="76">1</text>
<text x="736" y="76">bp1_3</text>
<text x="764" y="76">1</text>
<text x="769" y="76">PL1x14</text>
<text x="818" y="76">1</text>
<text x="821" y="76">4</text>
<text x="836" y="76">A36</text>
<text x="880" y="76">64</text>
<text x="895" y="76">64</text>
<text x="731" y="82">1</text>
<text x="736" y="82">pl1384</text>
<text x="764" y="82">1</text>
<text x="769" y="82">PL x5</text>
<text x="818" y="82">0</text>
<text x="821" y="82">7</text>
<text x="836" y="82">A36</text>
<text x="882" y="82">4</text>
<text x="896" y="82">4</text>
<text x="731" y="88">2</text>
<text x="736" y="88">pl1379</text>
<text x="764" y="88">2</text>
<text x="769" y="88">PL x3</text>
<text x="818" y="88">0</text>
<text x="821" y="88">7</text>
<text x="836" y="88">A36</text>
<text x="882" y="88">3</text>
<text x="896" y="88">5</text>
<text x="731" y="95">4</text>
<text x="736" y="95">pl998</text>
<text x="764" y="95">4</text>
<text x="769" y="95">PL</text>
<text x="776" y="95">x5</text>
<text x="818" y="95">0</text>
<text x="821" y="95">6</text>
<text x="836" y="95">A36</text>
<text x="882" y="95">3</text>
<text x="895" y="95">13</text>
<text x="731" y="101">2</text>
<text x="736" y="101">pl1000</text>
<text x="764" y="101">2</text>
<text x="769" y="101">PL</text>
<text x="776" y="101">x5</text>
<text x="818" y="101">0</text>
<text x="821" y="101">6</text>
<text x="836" y="101">A36</text>
<text x="882" y="101">3</text>
<text x="896" y="101">5</text>
<text x="731" y="107">1</text>
<text x="736" y="107">pl999</text>
<text x="764" y="107">1</text>
<text x="769" y="107">PL</text>
<text x="776" y="107">x4</text>
<text x="818" y="107">0</text>
<text x="821" y="107">6</text>
<text x="836" y="107">A36</text>
<text x="882" y="107">2</text>
<text x="896" y="107">2</text>
<text x="731" y="114">1</text>
<text x="736" y="114">bpl653</text>
<text x="764" y="114">1</text>
<text x="769" y="114">PL x7</text>
<text x="818" y="114">0</text>
<text x="821" y="114">6</text>
<text x="836" y="114">BENT A36</text>
<text x="882" y="114">3</text>
<text x="896" y="114">3</text>
<text x="731" y="120">1</text>
<text x="736" y="120">bpl651</text>
<text x="764" y="120">1</text>
<text x="769" y="120">PL x7</text>
<text x="818" y="120">0</text>
<text x="821" y="120">6</text>
<text x="836" y="120">BENT A36</text>
<text x="882" y="120">3</text>
<text x="896" y="120">3</text>
</g>
<g font-size="4.7">
<text x="362" y="61">1/</text>
<text x="364" y="63">16</text>
<text x="238" y="72">1/</text>
<text x="348" y="68">1/</text>
<text x="350" y="69">2</text>
<text x="390" y="70">1/</text>
<text x="393" y="71">4</text>
<text x="174" y="73">1/</text>
<text x="177" y="75">4</text>
<text x="242" y="74">4</text>
<text x="345" y="78">3/</text>
<text x="365" y="78">3/</text>
<text x="390" y="77">1/</text>
<text x="238" y="79">1/</text>
<text x="242" y="81">4</text>
<text x="348" y="79">4</text>
<text x="368" y="79">4</text>
<text x="393" y="79">4</text>
<text x="170" y="90" transform="rotate(2 170 90)">2.38</text>
<text x="184" y="84">1/</text>
<text x="187" y="86">2</text>
<text x="236" y="87" transform="rotate(-90 236 87)">1/</text>
<text x="238" y="85" transform="rotate(-90 238 85)">8</text>
<text x="295" y="86" transform="rotate(-90 295 86)">Wp EL37-2</text>
<text x="201" y="95">3/</text>
<text x="227" y="95">3/</text>
<text x="236" y="93" transform="rotate(-90 236 93)">1/</text>
<text x="238" y="91" transform="rotate(-90 238 91)">8</text>
<text x="245" y="94" transform="rotate(-90 245 94)">1/</text>
<text x="247" y="91" transform="rotate(-90 247 91)">4</text>
<text x="179" y="101">1/</text>
<text x="204" y="96">8</text>
<text x="230" y="96">8</text>
<text x="404" y="100">9/</text>
<text x="406" y="102">16</text>
<text x="148" y="102">9/</text>
<text x="151" y="104">16</text>
<text x="165" y="107" transform="rotate(2 165 107)">2.38</text>
<text x="183" y="103">2</text>
<text x="277" y="106" transform="rotate(-90 277 106)">W12x16</text>
<text x="289" y="106" transform="rotate(-90 289 106)">W12x16</text>
<text x="304" y="105">3/</text>
<text x="307" y="106">8</text>
<text x="179" y="112">1/</text>
<text x="182" y="113">8</text>
<text x="262" y="112">1/</text>
<text x="264" y="114">16</text>
<text x="180" y="128">1/</text>
<text x="183" y="130">4</text>
<text x="204" y="130" transform="rotate(2 204 130)">5/</text>
<text x="206" y="132" transform="rotate(2 206 132)">8</text>
<text x="226" y="131" transform="rotate(2 226 131)">5/</text>
<text x="244" y="128">1/</text>
<text x="247" y="130">4</text>
<text x="381" y="129">1/</text>
<text x="385" y="131">4</text>
<text x="180" y="135">1/</text>
<text x="183" y="137">4</text>
<text x="229" y="133" transform="rotate(2 229 133)">8</text>
<text x="381" y="137">1/</text>
<text x="487" y="137" transform="rotate(-90 487 137)">3/</text>
<text x="488" y="134" transform="rotate(-90 488 134)">8</text>
<text x="202" y="139" transform="rotate(2 202 139)">5/</text>
<text x="205" y="140" transform="rotate(2 205 140)">16</text>
<text x="385" y="138">4</text>
<text x="565" y="142" transform="rotate(-90 565 142)">1/</text>
<text x="566" y="139" transform="rotate(-90 566 139)">16</text>
<text x="488" y="150" transform="rotate(-90 488 150)">8</text>
<text x="565" y="150" transform="rotate(-90 565 150)">5/</text>
<text x="566" y="147" transform="rotate(-90 566 147)">16</text>
<text x="393" y="153">1/</text>
<text x="397" y="154">4</text>
<text x="487" y="152" transform="rotate(-90 487 152)">3/</text>
<text x="526" y="167">1/</text>
<text x="539" y="167">1/</text>
<text x="519" y="173" transform="rotate(-90 519 173)">16</text>
<text x="528" y="169">8</text>
<text x="542" y="169">8</text>
<text x="517" y="178" transform="rotate(-90 517 178)">13/</text>
<text x="539" y="175">1/</text>
<text x="542" y="177">4</text>
<text x="237" y="194">1/</text>
<text x="240" y="196">4</text>
<text x="133" y="202" transform="rotate(-90 133 202)">3/</text>
<text x="135" y="199" transform="rotate(-90 135 199)">8</text>
<text x="237" y="201">1/</text>
<text x="240" y="203">4</text>
<text x="513" y="205" transform="rotate(52 513 205)">38.03</text>
<text x="537" y="210">7/</text>
<text x="547" y="210">3/</text>
<text x="539" y="211">8</text>
<text x="550" y="211">16</text>
<text x="135" y="221" transform="rotate(-90 135 221)">8</text>
<text x="516" y="220">3/</text>
<text x="519" y="222">8</text>
<text x="551" y="218" transform="rotate(52 551 218)">9/</text>
<text x="552" y="221" transform="rotate(52 552 221)">16</text>
<text x="133" y="224" transform="rotate(-90 133 224)">3/</text>
<text x="520" y="227" transform="rotate(-38 520 227)">3/</text>
<text x="523" y="226" transform="rotate(-38 523 226)">8</text>
<text x="133" y="239" transform="rotate(-90 133 239)">1/</text>
<text x="135" y="236" transform="rotate(-90 135 236)">2</text>
<text x="482" y="238">9/</text>
<text x="485" y="240">16</text>
<text x="570" y="238" transform="rotate(-90 570 238)">16</text>
<text x="580" y="238" transform="rotate(-90 580 238)">16</text>
<text x="474" y="244" transform="rotate(-90 474 244)">1/</text>
<text x="476" y="242" transform="rotate(-90 476 242)">2</text>
<text x="568" y="240" transform="rotate(-90 568 240)">3/</text>
<text x="579" y="240" transform="rotate(-90 579 240)">9/</text>
<text x="476" y="257" transform="rotate(-90 476 257)">2</text>
<text x="474" y="260" transform="rotate(-90 474 260)">1/</text>
<text x="570" y="262" transform="rotate(-90 570 262)">16</text>
<text x="580" y="263" transform="rotate(-90 580 263)">16</text>
<text x="514" y="267">1/</text>
<text x="516" y="268">2</text>
<text x="524" y="267">1/</text>
<text x="527" y="268">16</text>
<text x="568" y="265" transform="rotate(-90 568 265)">3/</text>
<text x="579" y="265" transform="rotate(-90 579 265)">9/</text>
<text x="522" y="275">9/</text>
<text x="537" y="272">7/</text>
<text x="539" y="274">8</text>
<text x="547" y="272">3/</text>
<text x="550" y="274">16</text>
<text x="524" y="277">16</text>
<text x="334" y="283">1/</text>
<text x="337" y="285">16</text>
<text x="483" y="283">1/</text>
<text x="486" y="285">4</text>
<text x="515" y="282" transform="rotate(38 515 282)">3/</text>
<text x="516" y="285" transform="rotate(38 516 285)">8</text>
<text x="548" y="286" transform="rotate(-52 548 286)">9/</text>
<text x="551" y="285" transform="rotate(-52 551 285)">16</text>
<text x="347" y="293">1/</text>
<text x="483" y="291">1/</text>
<text x="486" y="292">4</text>
<text x="350" y="295">16</text>
<text x="509" y="299" transform="rotate(-52 509 299)">38.03</text>
<text x="273" y="302">1/</text>
<text x="276" y="304">4</text>
<text x="299" y="304" transform="rotate(-90 299 304)">1/</text>
<text x="301" y="301" transform="rotate(-90 301 301)">2</text>
<text x="301" y="310" transform="rotate(-90 301 310)">2</text>
<text x="511" y="307">3/</text>
<text x="514" y="308">8</text>
<text x="275" y="315">1/</text>
<text x="277" y="316">4</text>
<text x="299" y="312" transform="rotate(-90 299 312)">1/</text>
<text x="520" y="322" transform="rotate(62 520 322)">28.08</text>
<text x="299" y="337">1/</text>
<text x="302" y="338">4</text>
<text x="520" y="337">3/</text>
<text x="523" y="339">8</text>
<text x="555" y="340" transform="rotate(61 555 340)">9/</text>
<text x="299" y="344">1/</text>
<text x="302" y="346">4</text>
<text x="527" y="345" transform="rotate(-28 527 345)">/8</text>
<text x="555" y="343" transform="rotate(61 555 343)">16</text>
<text x="536" y="349">5/</text>
<text x="539" y="351">16</text>
<text x="545" y="349">15/</text>
<text x="550" y="351">16</text>
<text x="579" y="360" transform="rotate(-90 579 360)">16</text>
<text x="578" y="364" transform="rotate(-90 578 364)">13/</text>
<text x="588" y="364" transform="rotate(-90 588 364)">8</text>
<text x="490" y="371" transform="rotate(-90 490 371)">1/</text>
<text x="491" y="368" transform="rotate(-90 491 368)">2</text>
<text x="586" y="367" transform="rotate(-90 586 367)">1/</text>
<text x="267" y="372" transform="rotate(-90 267 372)">EL-0-7</text>
<text x="491" y="378" transform="rotate(-90 491 378)">2</text>
<text x="490" y="381" transform="rotate(-90 490 381)">1/</text>
<text x="588" y="381" transform="rotate(-90 588 381)">8</text>
<text x="381" y="390">5/</text>
<text x="531" y="389" transform="rotate(28 531 389)">5/</text>
<text x="579" y="387" transform="rotate(-90 579 387)">16</text>
<text x="586" y="384" transform="rotate(-90 586 384)">1/</text>
<text x="385" y="391">16</text>
<text x="485" y="390">1/</text>
<text x="488" y="392">4</text>
<text x="532" y="392" transform="rotate(28 532 392)">8</text>
<text x="578" y="391" transform="rotate(-90 578 391)">13/</text>
<text x="485" y="398">1/</text>
<text x="488" y="399">4</text>
<text x="524" y="398">1/</text>
<text x="527" y="400">16</text>
<text x="488" y="407">1/</text>
<text x="560" y="407" transform="rotate(-61 560 407)">16</text>
<text x="492" y="409">4</text>
<text x="536" y="413">5/</text>
<text x="545" y="413">15/</text>
<text x="557" y="408" transform="rotate(-61 557 408)">9/</text>
<text x="488" y="415">1/</text>
<text x="492" y="416">4</text>
<text x="518" y="416">3/</text>
<text x="522" y="417">8</text>
<text x="539" y="415">16</text>
<text x="550" y="415">16</text>
<text x="521" y="431" transform="rotate(-62 521 431)">28.08</text>
<text x="327" y="443">13/</text>
<text x="332" y="445">16</text>
<text x="349" y="475">1/</text>
<text x="351" y="477">8</text>
<text x="355" y="475">5/</text>
<text x="357" y="477">16</text>
<text x="346" y="483">3/</text>
<text x="349" y="485">4</text>
<text x="353" y="483">1/</text>
<text x="355" y="485">2</text>
<text x="346" y="491">1/</text>
<text x="353" y="491">7/</text>
<text x="349" y="492">4</text>
<text x="355" y="492">8</text>
</g>
<g font-size="4.2">
<text x="823" y="49">1/</text>
<text x="825" y="51">2</text>
<text x="776" y="56">1/</text>
<text x="778" y="57">2</text>
<text x="776" y="62">5/</text>
<text x="778" y="63">8</text>
<text x="776" y="68">7/</text>
<text x="778" y="70">16</text>
<text x="772" y="81">3/</text>
<text x="774" y="82">8</text>
<text x="778" y="81">1/</text>
<text x="780" y="82">2</text>
<text x="823" y="81">1/</text>
<text x="825" y="82">2</text>
<text x="772" y="87">3/</text>
<text x="774" y="89">8</text>
<text x="778" y="87">3/</text>
<text x="780" y="89">8</text>
<text x="823" y="87">1/</text>
<text x="825" y="89">4</text>
<text x="772" y="94">5/</text>
<text x="774" y="95">16</text>
<text x="779" y="94">1/</text>
<text x="781" y="95">2</text>
<text x="823" y="94">5/</text>
<text x="825" y="95">8</text>
<text x="772" y="100">5/</text>
<text x="774" y="101">16</text>
<text x="772" y="106">5/</text>
<text x="774" y="108">16</text>
<text x="772" y="113">1/</text>
<text x="778" y="113">9/</text>
<text x="772" y="119">1/</text>
<text x="774" y="114">4</text>
<text x="778" y="119">1/</text>
<text x="780" y="114">16</text>
<text x="774" y="121">4</text>
<text x="780" y="121">2</text>
</g>
<g font-size="4">
<text x="294" y="69" transform="rotate(-90 294 69)">3/</text>
<text x="295" y="67" transform="rotate(-90 295 67)">8</text>
</g>
<g font-size="3.7">
<text x="17" y="551" transform="rotate(-90 17 551)">18:24:38</text>
<text x="17" y="561" transform="rotate(-90 17 561)">2025</text>
<text x="17" y="570" transform="rotate(-90 17 570)">Jun 17</text>
<text x="17" y="593" transform="rotate(-90 17 593)">PRINTED ON</text>
</g>
</svg>
